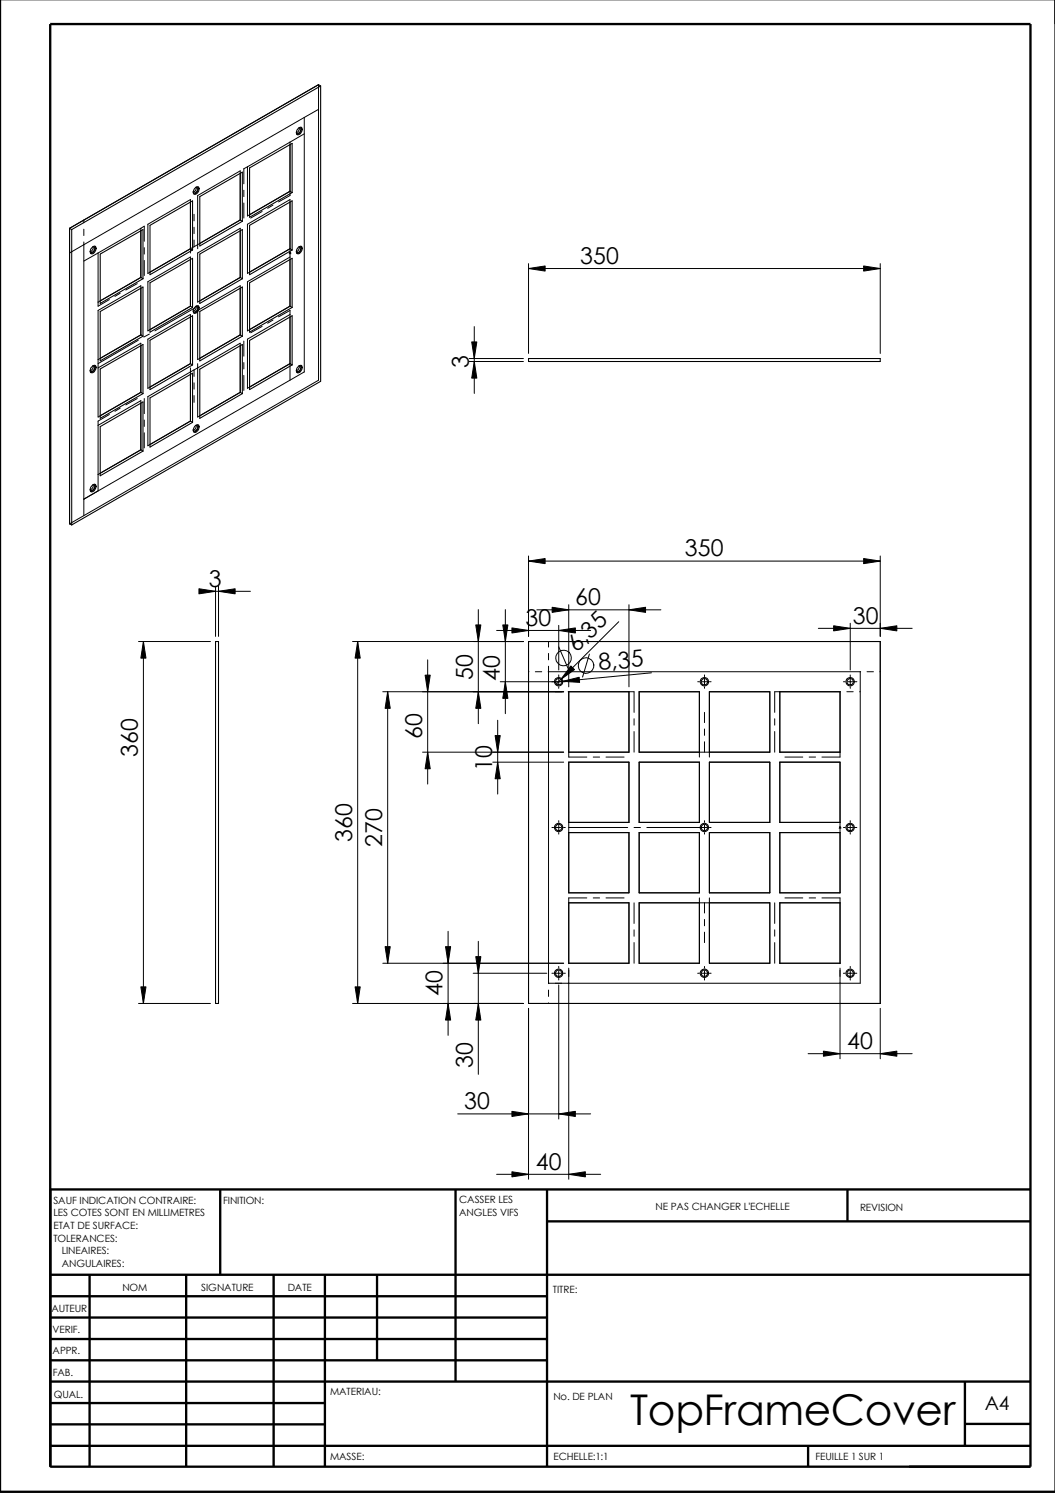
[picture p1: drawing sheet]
<svg xmlns="http://www.w3.org/2000/svg" width="210mm" height="297mm" viewBox="0 0 210 297" stroke-linecap="round" stroke-linejoin="round" font-family="sans-serif">
<g fill="none" stroke="#000" stroke-width=".47">
<path d="M0 -.1v296.9h209.9M10 4.8h195v287h-195zM43.8 236.6v17M90.6 236.6v38.3M108.8 236.6v55.3M168.6 236.6v6.3M205 236.6h-195v55.3M10 253.6h195M10 257.9h98.8M17.8 253.6v38.3M37 253.6v38.3M54.4 253.6v38.3"/>
<path d="M64.6 253.6v38.3M75 253.6v17M108.8 243h96.2M10 262.1h98.8M10 266.4h98.8M10 270.6h98.8M10 279.1h54.6M10 274.9h195M192 274.8v12.7M10 287.7h195M10 283.4h54.6M160.8 287.5v4.3"/>
<path d="M192 283.3h13"/>
</g>
<g fill="none" stroke="#000" stroke-width=".21">
<path d="M63.8 17.1l-49.5 28.6M63.8 17.1v58.8l-49.5 28.5M63.8 17.1l-.4-.3-49.6 28.6M38.9 37.3l.2-.1a.35 .35 0 0 1 .4 0 .35 .35 0 0 1 .1 .3 .85 .85 0 0 1-1.1 1l-.1-.4zM38.9 37.3h.1a.5 .5 0 0 1 .4 .4 .5 .5 0 0 1-.4 .5l-.4 .2-.2-.3M39 37.3l-.1 .6-.4 .3M39.4 37.2a1.04 1.04 0 0 1-.8 1.4M39.8 39.1l8.4-4.9v9.8l-8.4 4.9zM47.8 34.5v9.3M49.7 33.4l8.4-4.9v9.8l-8.4 4.9zM57.7 38.1l.4 .2M57.7 38.1l-8 4.6"/>
<path d="M57.7 28.7v9.4M59.4 25.5l.4-.2a.73 .73 0 0 1 0 1.3 .47 .47 0 0 1-.7 .2 .47 .47 0 0 1-.1-.7zM59.5 25.4h.1a.67 .67 0 0 1 .2 .7 .67 .67 0 0 1-.5 .4h-.3v-.2M59.6 25.4l-.2 .7-.4 .3M59.9 25.3a1.1 1.1 0 0 1-.8 1.5M13.8 45.4l.5 .3M13.8 45.4v58.8l.5 .2M14.3 45.7v58.7M18.2 49.3a.45 .45 0 0 1 .6-.3 .45 .45 0 0 1 .3 .6l-.3 .6a.47 .47 0 0 1-.7 .3 .47 .47 0 0 1-.1-.8zM18.5 49.1h.1a.65 .65 0 0 1 .1 .7 .65 .65 0 0 1-.7 .4l-.1-.2M18.5 49.1v.5l-.6 .5M18.9 49a1.04 1.04 0 0 1-.9 1.4"/>
<path d="M19.9 50.5l8.5-4.8v9.8l-8.5 4.9zM28 55.2l.4 .3M28 55.2l-8.1 4.7M28 45.9v9.3M28 57.4v9.2M29.8 56.3l8.5-4.9v9.8l-8.5 4.9zM29.8 44.8l8.5-4.8v9.7l-8.5 5zM37.9 49.5l.4 .2M37.9 49.5l-8.1 4.6M37.9 40.2v9.3M37.9 51.6v9.3M39.8 50.5l8.4-4.8v9.8l-8.4 4.9z"/>
<path d="M47.8 43.8l-8 4.6M47.8 55.2l-8 4.7M47.8 43.8l.4 .2M47.8 45.9v9.3M47.8 57.4v9.2M47.8 55.2l.4 .3M49.7 44.8l8.4-4.8v9.7l-8.4 5zM49.7 56.3l8.4-4.9v9.8l-8.4 4.9zM57.7 40.2v9.3M57.7 51.6v9.3M57.7 49.5l.4 .2M57.7 49.5l-8 4.6"/>
<path d="M59.4 49.1l.4-.1a.73 .73 0 0 1 0 1.2 .47 .47 0 0 1-.7 .3 .47 .47 0 0 1-.1-.8zM59.5 49.1h.2a.7 .7 0 0 1 0 .8 .7 .7 0 0 1-.7 .3v-.2M59.6 49.1l-.2 .6-.4 .4M59.9 49a1.04 1.04 0 0 1-.8 1.4M18.1 73.2l.1-.2a.45 .45 0 0 1 .6-.3 .45 .45 0 0 1 .3 .6 .76 .76 0 0 1-1.1 .7zM18.5 72.8h.1a.64 .64 0 0 1 .2 .7 .64 .64 0 0 1-.6 .4l-.2-.1-.1-.1M18.5 72.8l-.1 .6-.5 .3M18.9 72.7a1.04 1.04 0 0 1-.9 1.4M19.9 62l8.5-4.9v9.8l-8.5 4.9zM19.9 73.4l8.5-4.9v9.8l-8.5 4.9zM28 68.8v9.3M28 66.6l.4 .3"/>
<path d="M28 66.6l-8.1 4.7M28 78.1l.4 .2M28 78.1l-8.1 4.6M29.8 79.2l8.5-4.9v9.7l-8.5 4.9zM29.8 67.7l8.5-4.9v9.8l-8.5 4.9zM37.9 63.1v9.2M37.9 74.5v9.3M37.9 60.9l.4 .3M37.9 60.9l-8.1 4.7M37.9 72.3l.4 .3M37.9 72.3l-8.1 4.7M38.7 61.2a.5 .5 0 0 1 .8-.3 .5 .5 0 0 1 0 .8l-.3 .4a.45 .45 0 0 1-.6 .2 .45 .45 0 0 1-.1-.7z"/>
<path d="M38.9 61l.2-.1a.65 .65 0 0 1 .1 .8 .65 .65 0 0 1-.7 .3l-.1-.2M39 60.9l-.1 .7-.4 .3M39.4 60.8a1.11 1.11 0 0 1-.8 1.5M39.8 62l8.4-4.9v9.8l-8.4 4.9zM39.8 73.4l8.4-4.9v9.8l-8.4 4.9zM47.8 68.8v9.3M47.8 66.6l.4 .3M47.8 66.6l-8 4.7M47.8 78.1l.4 .2M47.8 78.1l-8 4.6M49.7 67.7l8.4-4.9v9.8l-8.4 4.9zM57.7 63.1v9.2"/>
<path d="M57.7 60.9l-8 4.7M57.7 72.3l-8 4.7M57.7 60.9l.4 .3M57.7 72.3l.4 .3M59.4 72.9l.4-.2a.73 .73 0 0 1 0 1.3 .46 .46 0 0 1-.7 .1 .46 .46 0 0 1-.1-.7zM59.5 72.8h.1a.67 .67 0 0 1 .2 .6 .67 .67 0 0 1-.5 .5l-.3-.1v-.1M59.6 72.8l-.2 .6-.4 .3M59.9 72.7a1.04 1.04 0 0 1-.8 1.4M105.2 71.3h69.9v.6h-69.9zM18.2 96.7a.49 .49 0 0 1 .8-.3 .49 .49 0 0 1 0 .8l-.2 .4a.47 .47 0 0 1-.7 .2 .47 .47 0 0 1-.1-.7zM18.5 96.5l.1-.1a.64 .64 0 0 1 .2 .7 .64 .64 0 0 1-.6 .5l-.2-.1-.1-.1M18.5 96.4v.5l-.6 .6"/>
<path d="M18.9 96.4a1.1 1.1 0 0 1-.9 1.4M19.9 84.9l8.5-4.9v9.7l-8.5 5zM28 80.2v9.3M28 89.5l.4 .2M28 89.5l-8.1 4.6M37.9 83.8l.4 .2M37.9 83.8l-8.1 4.6M38.7 84.8a.45 .45 0 0 1 .6-.3 .45 .45 0 0 1 .3 .6 .7 .7 0 0 1-.3 .7 .7 .7 0 0 1-.8 .1l-.1-.4zM38.9 84.6h.3a.72 .72 0 0 1-.7 1.1l-.1-.2M39 84.6l-.1 .7-.4 .3M39.4 84.5a1.05 1.05 0 0 1-.8 1.4M42.9 127.6h.6v72h-.6z"/>
<path d="M105.2 127.6h69.9v72h-69.9zM113.2 137.6h11.9v12h-11.9zM127.2 137.6h11.9v12h-11.9zM141.1 137.6h12.1v12h-12.1zM155.2 137.6h11.9v12h-11.9zM113.2 151.6h11.9v12h-11.9zM127.2 151.6h11.9v12h-11.9zM141.1 151.6h12.1v12h-12.1zM155.2 151.6h11.9v12h-11.9zM113.2 179.6h11.9v12h-11.9zM113.2 165.7h11.9v11.9h-11.9zM127.2 179.6h11.9v12h-11.9z"/>
<path d="M127.2 165.7h11.9v11.9h-11.9zM141.1 179.6h12.1v12h-12.1zM141.1 165.7h12.1v11.9h-12.1zM155.2 179.6h11.9v12h-11.9zM155.2 165.7h11.9v11.9h-11.9z"/>
<circle cx="111.1" cy="135.6" r=".82"/>
<circle cx="111.2" cy="135.6" r=".62"/>
<circle cx="140.1" cy="135.6" r=".82"/>
<circle cx="140.1" cy="135.6" r=".62"/>
<circle cx="169.1" cy="135.6" r=".82"/>
<circle cx="169.1" cy="135.6" r=".62"/>
<circle cx="111.1" cy="164.6" r=".82"/>
<circle cx="111.2" cy="164.6" r=".62"/>
<circle cx="140.1" cy="164.6" r=".82"/>
<circle cx="140.1" cy="164.6" r=".62"/>
<circle cx="169.1" cy="164.6" r=".82"/>
<circle cx="169.1" cy="164.6" r=".62"/>
<circle cx="111.1" cy="193.6" r=".82"/>
<circle cx="111.2" cy="193.6" r=".62"/>
<circle cx="140.1" cy="193.6" r=".82"/>
<circle cx="140.1" cy="193.6" r=".62"/>
<circle cx="169.1" cy="193.6" r=".82"/>
<circle cx="169.1" cy="193.6" r=".62"/>
</g>
<g fill="none" stroke="#000" stroke-width=".2">
<path d="M48.5 37.8v1.3M49.2 33.2l-.7 .4v3M49.2 33.2v9.8l8.5-4.9M57.7 28.3v10.6l-2.3 1.3M60.5 23.4l-46.7 26.9M60.5 23.4v50.6l-43.8 25.3 2.8-1.6v-13.9l2.3-1.3M60.5 26.6l-11.3 6.6M63.4 21.8l-2.9 1.6M13.8 45.4l49.6-28.6v58.8l-49.6 28.6zM16.7 43.8v.5M16.7 45.6v1.3M16.7 48.1v54.5"/>
<path d="M19.5 50.3l-2.8 1.6M19.5 50.3v10.6l2.3-1.3M23.9 58.3l-1 .7M27.3 56.4l-2.3 1.3M28 45.4l.7-.4v3M28 45.4l-8.5 4.9M28 45.4v9.8l-8.5 4.9M28.7 49.3v1.2M28.7 51.8v3M29.4 56l8.5-4.9v9.8l-8.5 4.9zM38.6 42.6v1.3M38.6 45.2v1.3"/>
<path d="M38.6 47.8v1.3M39.3 49.5v-10.6l8.5-4.9v9.8l-18.4 10.6v-9.8l8.5-4.9v10.6M39.3 50.3l8.5-4.9v9.8l-8.5 4.9zM48.5 40.4v3M52.2 42.1l-2.3 1.3M54.3 40.8l-1 .6M57.6 50.3h.3M57.6 50.2l.3 .3M57.7 49.5l-8.5 4.9v-9.8l8.5-4.9v21.2l-8.5 4.9v-9.8l8.5-4.9M57.8 50.2l-.3 .3M105.2 53.4l3.3-.5v1zM105.2 52.5v17.8"/>
<path d="M105.2 53.4h69.9M171.8 52.9l3.3 .5-3.3 .5zM175.1 52.5v17.8M19.5 71.5l8.5-4.9v-9.7l-8.5 4.9v21.2l8.5-4.9v-9.8l-8.5 4.9M27.3 79.3l-2.3 1.3M27.5 67.7l-8 4.6M28.7 79.3v3M29.4 67.5l8.5-4.9v9.7l-8.5 5zM29.7 66.5l-1.1 .6M38.6 73.6v1.3M38.6 76.2v1.2M38.6 78.7v1.4"/>
<path d="M38.9 61.2l-8.1 4.6M39.3 72.3v10.7l8.5-4.9v-9.8l-18.4 10.6v9.8l8.5-4.9v-10.6M39.3 61.8l8.5-4.9v9.7l-8.5 4.9zM48.5 67.9v3M48.5 72.1v1.3M48.5 74.7v3M52.2 64.9l-2.3 1.3M54.3 63.7l-1 .6M55.4 63l2.3-1.2v13.8M57.7 62.6l-8.5 4.9v9.8l8.5-5M93.3 71.9h10.8M93.3 71.3h10.8"/>
<path d="M93.9 68h1l-.5 3.3zM94.4 71.9l.5 3.3h-1zM94.4 65v13.3M19.5 84.6l8.5-4.9v9.8l-8.5 4.9M23.9 81.2l-1 .6M28.7 83.6v1.2M28.7 86.1v3M39.6 117.1l3.3 .5-3.3 .6zM40.2 117.6h9.6M42.9 116.6v10M43.5 117.6l3.3-.5v1.1zM43.5 116.6v10"/>
<path d="M105.2 111.6l3.3-.5v1zM105.2 110.6v16M105.2 111.6h69.9M171.8 111.1l3.3 .5-3.3 .5zM175.1 110.6v16M27.6 127.6h14.3M28.5 127.6l.5 3.3h-1zM28.5 127.6v72M70.1 127.6h34M71.2 127.6l.5 3.3h-1zM71.2 127.6v72M76.2 137.6h35.9"/>
<path d="M77.1 137.6l.5 3.3h-1zM77.1 137.6v54M84.6 134.3h1l-.5 3.3zM85.1 131.3v24.7M94.7 124.3h1l-.5 3.3zM95.2 137.6l.5 3.3h-1zM95.2 121.3v22.7M98.8 125.4h18.7M99.5 135.6h10.7M100 124.3h1l-.5 3.3zM100.5 135.6l.5 3.3h-1zM100.5 121.3v20.7"/>
<path d="M101.9 124.9l3.3 .5-3.3 .5zM105.2 133.6h.1M105.2 127.6h69.9v72h-69.9zM106.5 133.6h1.3M106.8 121.3h24.7M109.1 133.6h62.1M109.1 127.6v1.1M109.1 130v1.3M109.1 132.5v63.2M109.9 120.8l3.3 .5-3.3 .5zM110.7 135.6h.9M111.2 125.4l3.3-.5v1z"/>
<path d="M111.2 124.4v8.9M111.2 134.3v.3M111.2 135.1v1M111.2 136.7v.2M111.2 128.7l1.9 4.4M112 135.6l3.2-.9 .1 1.1zM112.1 135.6h.4M113 137.6h13.2v4.1M113.2 120.3v16.4M113.2 137.6v13h3.6M113.6 132.5l.7 .7-2.7 2zM117.3 130.1l-1.4 4.6"/>
<path d="M123.1 123.7l-12.4 12.4M125.1 121.3l3.3-.5v1zM125.1 137.6v12h-11.9M125.1 120.3v16.4M129.6 133.9l-19.3 1.8M138.8 135.6h.3M139.7 135.6h.9M140.2 134.3v.3M140.2 135.1v1M140.2 136.7v.2M141.1 135.6h.4M155.2 137.6v12h11.9"/>
<path d="M162.8 125h18.7M165.9 124.5l3.3 .5-3.3 .5zM167.1 137.6v13h-3.6M167.2 137.6h-13.1v4.1M167.8 135.6h.3M168.5 137.6h1.3M168.7 135.6h.9M169.2 124v9.3M169.2 134.3v.3M169.2 135.1v1M169.2 136.7v.2M170.1 135.6h.4"/>
<path d="M171 137.6h.2M171.2 133.6v62h-62.1M172.5 133.6h1.3M175 133.6h.1M175.1 125l3.3-.5v1zM84.1 149.6h28M85.1 149.6l.5 3.4h-1zM98 151.6h14.1M98.5 146.3h1l-.5 3.3zM99 151.6l.5 3.3h-1zM99 143.3v14.7M118 150.6h1.3"/>
<path d="M120.6 150.6h3.6M126.2 143v1.3M126.2 145.5v4.1M127.2 151.6h11.9v12h-11.9zM139.1 150.6v-13h-11.9v12h26v-12h-12.1v13M140.2 141.7v2.1M140.2 145v1.3M140.2 147.6v2M141.1 151.6h12.1v12h-12.1zM154.1 143v1.3M154.1 145.5v4.1M156.2 150.6h3.5"/>
<path d="M161 150.6h1.3M109.8 164.6h.4M110.7 164.6h.9M111.2 163.3v.3M111.2 164.1v1M111.2 165.7v.2M112.1 164.6h.4M113.2 163.6h11.9v-12h-11.9v26h11.9v-11.9h-11.9M113.2 179.6h11.9v12h-11.9M113.2 164.6h11.7M116.8 178.6h-3.6v13.1M118 178.6h1.3"/>
<path d="M120.6 178.6h3.6M126.2 179.6v4.1M126.2 164.6h1.2M127.2 165.7h11.9v11.9h-11.9zM128.7 164.6h11.9M139.1 178.6v13h-11.9v-12h26v12h-12.1v-13M140.2 163.3v.3M140.2 164.1v1M140.2 165.7v.2M140.2 179.6v2.1M141.1 165.7h12.1v11.9h-12.1zM141.1 164.6h.4"/>
<path d="M154.1 179.6v4.1M156.2 178.6h3.5M161 178.6h1.3M163.5 178.6h3.6v13.1M167 164.6h.3M167 164.5l.3 .3M167.1 163.6h-11.9v-12h11.9v26h-11.9v-11.9h11.9M167.1 179.6h-11.9v12h11.9M167.3 164.5l-.3 .3M167.8 164.6h.3M168.7 164.6h.9M169.2 163.3v.3"/>
<path d="M169.2 164.1v1M169.2 165.7v.2M170.1 164.6h.4M27.6 199.6h14.3M28 196.3h1l-.5 3.3zM70.1 199.6h34M70.7 196.3h1l-.5 3.3zM76.2 191.6h35.9M76.6 188.3h1l-.5 3.3zM88.6 188.3h1.1l-.5 3.3zM89.2 199.6l.5 3.3h-1.1zM89.2 185.3v20.7"/>
<path d="M94.1 193.6h14.7M94.7 190.3h1l-.5 3.3zM95.2 199.6l.5 3.3h-1zM95.2 187.3v26.4M109.1 197v1.2M109.1 199.5v.1M109.8 193.6h.4M110.7 193.6h.9M111.2 192.3v.3M111.2 193.1v1M111.2 194.6v.4M111.2 196v26.6"/>
<path d="M112.1 193.6h.4M113.2 192.6v42M126.2 185v1.3M126.2 187.5v4.1M138.8 193.6h.3M139.7 193.6h.9M140.2 182.9v1.3M140.2 185.5v2M140.2 192.3v.3M140.2 193.1v1M140.2 194.6v.4M141.1 193.6h.4"/>
<path d="M154.1 185v1.3M154.1 187.5v4.1M167.1 192.6v18.1M167.8 193.6h.3M168.7 193.6h.9M169.2 192.3v.3M169.2 193.1v1M169.2 194.6v.4M170.1 193.6h.4M105.2 200.6v34M160.8 209.6h20.7M163.8 209.1l3.3 .5-3.3 .5z"/>
<path d="M175.1 209.6l3.3-.5v1zM175.1 200.6v10.1M91.1 221.6h26.4M98.8 233.6h20.7M101.9 221.1l3.3 .5-3.3 .5zM101.9 233.1l3.3 .5-3.3 .5zM111.2 221.6l3.3-.5v1zM113.2 233.6l3.3-.5v1z"/>
<circle cx="112.1" cy="130.9" r="1.57"/>
<circle cx="116.6" cy="132.4" r="1.55"/>
</g>
<g fill="#000">
<path d="M105.2 53.4l3.3-.5v1zM171.8 52.9l3.3 .5-3.3 .5zM94.4 71.9l.5 3.3h-1zM93.9 68h1l-.5 3.3zM39.6 117.1l3.3 .5-3.3 .6zM43.5 117.6l3.3-.5v1.1zM105.2 111.6l3.3-.5v1zM171.8 111.1l3.3 .5-3.3 .5zM28.5 127.6l.5 3.3h-1zM71.2 127.6l.5 3.3h-1zM77.1 137.6l.5 3.3h-1zM84.6 134.3h1l-.5 3.3z"/>
<path d="M95.2 137.6l.5 3.3h-1zM94.7 124.3h1l-.5 3.3zM100 124.3h1l-.5 3.3zM100.5 135.6l.5 3.3h-1zM101.9 124.9l3.3 .5-3.3 .5zM111.2 125.4l3.3-.5v1zM113.6 132.5l.7 .7-2.7 2zM112 135.6l3.2-.9 .1 1.1zM109.9 120.8l3.3 .5-3.3 .5zM125.1 121.3l3.3-.5v1zM165.9 124.5l3.3 .5-3.3 .5zM175.1 125l3.3-.5v1z"/>
<path d="M85.1 149.6l.5 3.4h-1zM98.5 146.3h1l-.5 3.3zM99 151.6l.5 3.3h-1zM28 196.3h1l-.5 3.3zM70.7 196.3h1l-.5 3.3zM76.6 188.3h1l-.5 3.3zM88.6 188.3h1.1l-.5 3.3zM89.2 199.6l.5 3.3h-1.1zM94.7 190.3h1l-.5 3.3zM95.2 199.6l.5 3.3h-1zM163.8 209.1l3.3 .5-3.3 .5zM175.1 209.6l3.3-.5v1z"/>
<path d="M101.9 221.1l3.3 .5-3.3 .5zM101.9 233.1l3.3 .5-3.3 .5zM111.2 221.6l3.3-.5v1zM113.2 233.6l3.3-.5v1z"/>
</g>
<text font-size="8.4" x="125.3" y="283.5">TopFrameCover</text>
<g font-size="4.6">
<text x="115.4" y="52.5">350</text>
<text x="93.3" y="73.2" transform="rotate(-90 93.3 73.2)">3</text>
<text x="136.3" y="110.7">350</text>
<text x="41.5" y="116.7">3</text>
<text x="104.6" y="124.5">30</text>
<text x="114.4" y="120.4">60</text>
<text x="169.7" y="124.1">30</text>
<text x="114.8" y="130" transform="rotate(-45 114.8 130)">6,35</text>
<text x="94.1" y="135.2" transform="rotate(-90 94.1 135.2)">50</text>
<text x="99.4" y="135.6" transform="rotate(-90 99.4 135.6)">40</text>
<text x="119.2" y="133.3" transform="rotate(-5 119.2 133.3)">8,35</text>
<text x="84" y="147" transform="rotate(-90 84 147)">60</text>
<text x="27.4" y="150.5" transform="rotate(-90 27.4 150.5)">360</text>
<text x="97.9" y="153.5" transform="rotate(-90 97.9 153.5)">10</text>
<text x="70.1" y="167.5" transform="rotate(-90 70.1 167.5)">360</text>
<text x="76" y="168.5" transform="rotate(-90 76 168.5)">270</text>
<text x="88.1" y="198.2" transform="rotate(-90 88.1 198.2)">40</text>
<text x="168.6" y="208.7">40</text>
<text x="94.1" y="212.4" transform="rotate(-90 94.1 212.4)">30</text>
<text x="92.4" y="220.7">30</text>
<text x="106.6" y="232.7">40</text>
</g>
<text font-size="3.9" x="195.9" y="280.5">A4</text>
<g font-size="2">
<text x="10.6" y="239.5">SAUF INDICATION CONTRAIRE:</text>
<text x="44.4" y="239.5">FINITION:</text>
<text x="91.4" y="239.4">CASSER LES</text>
<text x="10.6" y="242">LES COTES SONT EN MILLIMETRES</text>
<text x="10.6" y="244.5">ETAT DE SURFACE:</text>
<text x="91.4" y="241.9">ANGLES VIFS</text>
<text x="130.4" y="240.8">NE PAS CHANGER L'ECHELLE</text>
<text x="171.1" y="241">REVISION</text>
<text x="10.6" y="247">TOLERANCES:</text>
<text x="12.3" y="249.5">LINEAIRES:</text>
<text x="12.3" y="252">ANGULAIRES:</text>
<text x="24.3" y="256.9">NOM</text>
<text x="40" y="256.9">SIGNATURE</text>
<text x="57.2" y="256.9">DATE</text>
<text x="110" y="257.2">TITRE:</text>
<text x="10.2" y="261">AUTEUR</text>
<text x="10.5" y="269.4">APPR.</text>
<text x="10.5" y="265.3">VERIF.</text>
<text x="10.5" y="273.7">FAB.</text>
<text x="10.7" y="278.1">QUAL.</text>
<text x="65.7" y="277.5">MATERIAU:</text>
<text x="110.1" y="278.6">No. DE PLAN</text>
<text x="65.7" y="290.5">MASSE:</text>
<text x="110.1" y="290.5">ECHELLE:1:1</text>
<text x="162.3" y="290.4">FEUILLE 1 SUR 1</text>
</g>
</svg>
